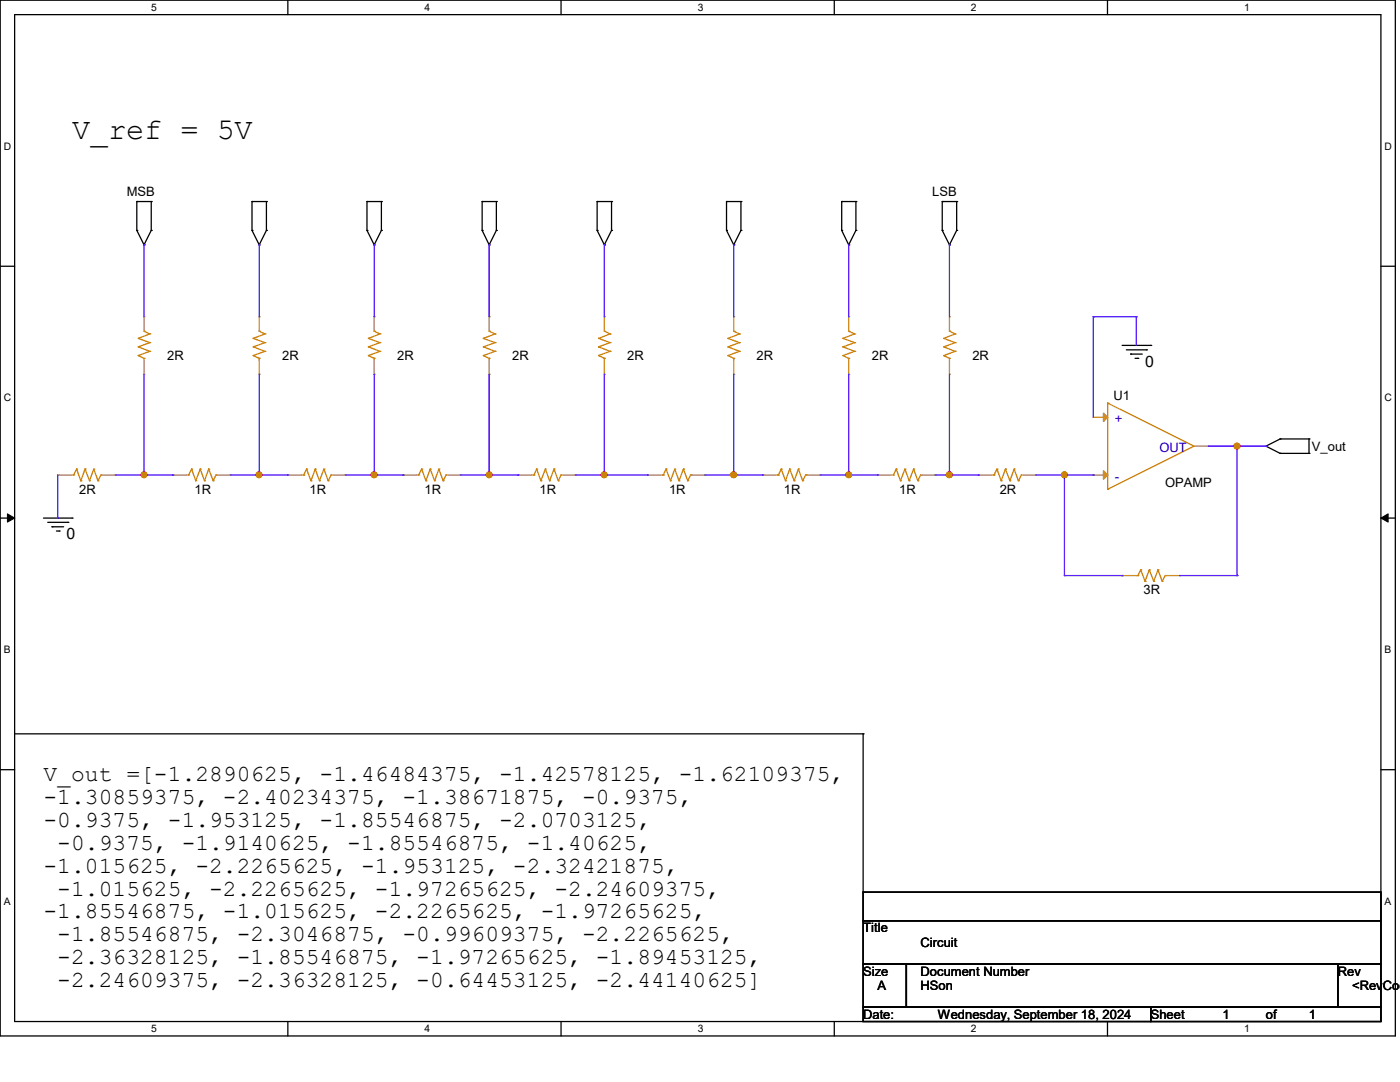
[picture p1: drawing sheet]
<svg xmlns="http://www.w3.org/2000/svg" width="279mm" height="216mm" viewBox="0 0 279 216" stroke-linecap="round" stroke-linejoin="round" font-family="sans-serif">
<path d="M0 0h278.5v206.7h-278.5zM2.9 2.9h272.7v200.9h-272.7z" fill="none" stroke="#000" stroke-width=".25"/>
<g fill="#fff">
<path d="M30.2 .3h1.1v2.3h-1.1z"/>
<path d="M30.2 204.1h1.1v2.3h-1.1z"/>
</g>
<path d="M57.4 0v2.9M57.4 203.8v2.9" fill="none" stroke="#000" stroke-width=".25"/>
<g fill="#fff">
<path d="M84.7 .3h1.1v2.3h-1.1z"/>
<path d="M84.7 204.1h1.1v2.3h-1.1z"/>
</g>
<path d="M112 0v2.9M112 203.8v2.9" fill="none" stroke="#000" stroke-width=".25"/>
<g fill="#fff">
<path d="M139.2 .3h1.1v2.3h-1.1z"/>
<path d="M139.2 204.1h1.1v2.3h-1.1z"/>
</g>
<path d="M166.5 0v2.9M166.5 203.8v2.9" fill="none" stroke="#000" stroke-width=".25"/>
<g fill="#fff">
<path d="M193.8 .3h1.1v2.3h-1.1z"/>
<path d="M193.8 204.1h1.1v2.3h-1.1z"/>
</g>
<path d="M221 0v2.9M221 203.8v2.9" fill="none" stroke="#000" stroke-width=".25"/>
<g fill="#fff">
<path d="M248.3 .3h1.1v2.3h-1.1z"/>
<path d="M248.3 204.1h1.1v2.3h-1.1z"/>
<path d="M.8 28h1.4v2.3h-1.4z"/>
<path d="M276.3 28h1.4v2.3h-1.4z"/>
<path d="M.8 78.2h1.4v2.3h-1.4z"/>
<path d="M276.3 78.2h1.4v2.3h-1.4z"/>
</g>
<path d="M0 53.1h2.9M275.6 53.1h2.9" fill="none" stroke="#000" stroke-width=".25"/>
<g fill="#fff">
<path d="M.8 128.5h1.3v2.2h-1.3z"/>
<path d="M276.3 128.5h1.3v2.2h-1.3z"/>
</g>
<path d="M0 103.4h2.9M275.6 103.4h2.9" fill="none" stroke="#000" stroke-width=".25"/>
<path d="M1.5 102.5l1.4 .9-1.4 .8zM275.6 103.4l1.4-.9v1.7z" fill="#000" stroke="#000" stroke-width=".2"/>
<g fill="#fff">
<path d="M.8 178.7h1.3v2.2h-1.3z"/>
<path d="M276.3 178.7h1.3v2.2h-1.3z"/>
</g>
<g fill="none" stroke="#000" stroke-width=".25">
<path d="M27.3 46h.1M27.3 40.2h.1M27.3 40.2h2.9M27.3 46l1.4 2.9M27.3 40.2v5.8M28.7 48.9h.1M30.2 40.2h.1M30.2 46h.1M30.2 40.2v5.8M30.2 46l-1.5 2.9M50.3 46h.1M50.3 40.2h.1"/>
<path d="M50.3 40.2h2.9M50.3 46l1.4 2.9M50.3 40.2v5.8M51.7 48.9h.1M53.2 40.2h.1M53.2 46h.1M53.2 40.2v5.8M53.2 46l-1.5 2.9M73.2 46h.1M73.2 40.2h.1M73.2 40.2h2.9M73.2 46l1.5 2.9"/>
<path d="M73.2 40.2v5.8M74.7 48.9h.1M76.1 40.2h.1M76.1 46h.1M76.1 40.2v5.8M76.1 46l-1.4 2.9M96.2 46h.1M96.2 40.2h.1M96.2 40.2h2.9M96.2 46l1.4 2.9M96.2 40.2v5.8M97.6 48.9h.1"/>
<path d="M99.1 40.2h.1M99.1 46h.1M99.1 40.2v5.8M99.1 46l-1.5 2.9M119.2 46h.1M119.2 40.2h.1M119.2 40.2h2.8M119.2 46l1.4 2.9M119.2 40.2v5.8M120.6 48.9h.1M122 40.2h.1M122 46h.1"/>
<path d="M122 40.2v5.8M122 46l-1.4 2.9M145 46h.1M145 40.2h.1M145 40.2h2.9M145 46l1.4 2.9M145 40.2v5.8M146.4 48.9h.1M147.9 40.2h.1M147.9 46h.1M147.9 40.2v5.8M147.9 46l-1.5 2.9"/>
<path d="M168 46h.1M168 40.2h.1M168 40.2h2.8M168 46l1.4 2.9M168 40.2v5.8M169.4 48.9h.1M170.8 40.2h.1M170.8 46h.1M170.8 40.2v5.8M170.8 46l-1.4 2.9M188 46h.1M188 40.2h.1"/>
<path d="M188 46l1.5 2.9M188 40.2v5.8M188 40.2h2.9M189.5 48.9h.1M190.9 40.2h.1M190.9 46h.1M190.9 40.2v5.8M190.9 46l-1.4 2.9M223.9 68.9h5.8M224.8 69.8h4M225.6 70.7h.1M225.6 70.7h2.4"/>
<path d="M226.5 71.5h.6M227.1 71.5h.1M228.8 69.8h.1M229.7 68.9h.1M252.6 89h.1M252.6 89l2.9 1.5M255.5 87.6h.1M255.5 90.5h.1M255.5 87.6l-2.9 1.4M255.5 87.6h5.7M255.5 90.5h5.7M261.2 87.6h.1"/>
<path d="M261.2 90.5h.1M261.2 87.6v2.9M8.7 103.4h5.7M9.5 104.2h4M10.4 105.1h.1M10.4 105.1h2.3M11.3 106h.5M11.8 106h.1M13.5 104.2h.1M14.4 103.4h.1M0 153.6h2.9M2.9 146.4h169.4"/>
<path d="M172.3 146.4h.1M172.3 146.4v31.6M275.6 153.6h2.9M172.3 178h103.3v5.7h-103.3zM172.3 178h.1M172.3 183.7h103.3v8.7h-103.3zM172.3 192.4h8.6v8.6h-8.6zM180.9 192.4h86.1v8.6h-86.1zM267 192.4h8.6v8.6h-8.6zM172.3 201h57.4v2.8h-57.4zM229.7 201h45.9v2.8h-45.9z"/>
</g>
<g fill="none" stroke="#cc8006" stroke-width=".25">
<path d="M27.6 71h.1M27.6 69.2h.1M27.6 67.5h.1M27.6 71l1.1 .5M27.6 69.2l2.3 .9M27.6 67.5l2.3 .9M28.7 66.1h.1M28.7 71.5h.1M28.7 66.1l1.2 .5M28.7 71.5v.3M29.9 70.1h.1M29.9 68.4h.1"/>
<path d="M29.9 66.6h.1M29.9 70.1l-2.3 .9M29.9 68.4l-2.3 .8M29.9 66.6l-2.3 .9M50.5 71h.1M50.5 69.2h.1M50.5 67.5h.1M50.5 71l1.2 .5M50.5 69.2l2.4 .9M50.5 67.5l2.4 .9M51.7 66.1h.1M51.7 71.5h.1"/>
<path d="M51.7 66.1l1.2 .5M51.7 71.5v.3M52.9 70.1h.1M52.9 68.4h.1M52.9 66.6h.1M52.9 70.1l-2.4 .9M52.9 68.4l-2.4 .8M52.9 66.6l-2.4 .9M73.5 71h.1M73.5 69.2h.1M73.5 67.5h.1M73.5 71l1.2 .5"/>
<path d="M73.5 69.2l2.3 .9M73.5 67.5l2.3 .9M74.7 66.1h.1M74.7 71.5h.1M74.7 66.1l1.1 .5M74.7 71.5v.3M75.8 70.1h.1M75.8 68.4h.1M75.8 66.6h.1M75.8 70.1l-2.3 .9M75.8 68.4l-2.3 .8M75.8 66.6l-2.3 .9"/>
<path d="M96.5 71h.1M96.5 69.2h.1M96.5 67.5h.1M96.5 71l1.1 .5M96.5 69.2l2.3 .9M96.5 67.5l2.3 .9M97.6 66.1h.1M97.6 71.5h.1M97.6 66.1l1.2 .5M97.6 71.5v.3M98.8 70.1h.1M98.8 68.4h.1"/>
<path d="M98.8 66.6h.1M98.8 70.1l-2.3 .9M98.8 68.4l-2.3 .8M98.8 66.6l-2.3 .9M119.5 71h.1M119.5 69.2h.1M119.5 67.5h.1M119.5 71l1.1 .5M119.5 69.2l2.3 .9M119.5 67.5l2.3 .9M120.6 66.1h.1M120.6 71.5h.1"/>
<path d="M120.6 66.1l1.2 .5M120.6 71.5v.3M121.8 70.1h.1M121.8 68.4h.1M121.8 66.6h.1M121.8 70.1l-2.3 .9M121.8 68.4l-2.3 .8M121.8 66.6l-2.3 .9M145.3 71h.1M145.3 69.2h.1M145.3 67.5h.1M145.3 71l1.1 .5"/>
<path d="M145.3 69.2l2.3 .9M145.3 67.5l2.3 .9M146.4 66.1h.1M146.4 71.5h.1M146.4 66.1l1.2 .5M146.4 71.5v.3M147.6 70.1h.1M147.6 68.4h.1M147.6 66.6h.1M147.6 70.1l-2.3 .9M147.6 68.4l-2.3 .8M147.6 66.6l-2.3 .9"/>
<path d="M168.2 71h.1M168.2 69.2h.1M168.2 67.5h.1M168.2 71l1.2 .5M168.2 69.2l2.4 .9M168.2 67.5l2.4 .9M169.4 66.1h.1M169.4 71.5h.1M169.4 66.1l1.2 .5M169.4 71.5v.3M170.6 70.1h.1M170.6 68.4h.1"/>
<path d="M170.6 66.6h.1M170.6 70.1l-2.4 .9M170.6 68.4l-2.4 .8M170.6 66.6l-2.4 .9M188.3 71h.1M188.3 69.2h.1M188.3 67.5h.1M188.3 71l1.2 .5M188.3 69.2l2.3 .9M188.3 67.5l2.3 .9M189.5 66.1h.1M189.5 71.5h.1"/>
<path d="M189.5 66.1l1.1 .5M189.5 71.5v.3M190.6 70.1h.1M190.6 68.4h.1M190.6 66.6h.1M190.6 70.1l-2.3 .9M190.6 68.4l-2.3 .8M190.6 66.6l-2.3 .9M14.4 94.8h.3M14.7 94.8h.1M15.3 93.6h.1M15.3 93.6l-.6 1.2"/>
<path d="M15.3 93.6l.8 2.3M16.1 95.9h.1M17 93.6h.1M17 93.6l-.9 2.3M17 93.6l.9 2.3M17.9 95.9h.1M18.7 93.6h.1M18.7 93.6l-.8 2.3M18.7 93.6l.9 2.3M19.6 95.9h.1M20.2 94.8h.1M20.2 94.8l-.6 1.1"/>
<path d="M37.4 94.8h.2M37.6 94.8h.1M38.2 93.6h.1M38.2 93.6l-.6 1.2M38.2 93.6l.9 2.3M39.1 95.9h.1M40 93.6h.1M40 93.6l-.9 2.3M40 93.6l.8 2.3M40.8 95.9h.1M41.7 93.6h.1M41.7 93.6l-.9 2.3"/>
<path d="M41.7 93.6l.8 2.3M42.5 95.9h.1M43.1 94.8h.1M43.1 94.8l-.6 1.1M60.3 94.8h.3M60.6 94.8h.1M61.2 93.6h.1M61.2 93.6l-.6 1.2M61.2 93.6l.9 2.3M62.1 95.9h.1M62.9 93.6h.1M62.9 93.6l-.8 2.3"/>
<path d="M62.9 93.6l.9 2.3M63.8 95.9h.1M64.6 93.6h.1M64.6 93.6l-.8 2.3M64.6 93.6l.9 2.3M65.5 95.9h.1M66.1 94.8h.1M66.1 94.8l-.6 1.1M83.3 94.8h.3M83.6 94.8h.1M84.2 93.6h.1M84.2 93.6l-.6 1.2"/>
<path d="M84.2 93.6l.8 2.3M85 95.9h.1M85.9 93.6h.1M85.9 93.6l-.9 2.3M85.9 93.6l.8 2.3M86.7 95.9h.1M87.6 93.6h.1M87.6 93.6l-.9 2.3M87.6 93.6l.8 2.3M88.4 95.9h.1M89 94.8h.1M89 94.8l-.6 1.1"/>
<path d="M106.3 94.8h.3M106.6 94.8h.1M107.1 93.6h.1M107.1 93.6l-.5 1.2M107.1 93.6l.8 2.3M107.9 95.9h.1M108.8 93.6h.1M108.8 93.6l-.9 2.3M108.8 93.6l.9 2.3M109.7 95.9h.1M110.6 93.6h.1M110.6 93.6l-.9 2.3"/>
<path d="M110.6 93.6l.8 2.3M111.4 95.9h.1M112 94.8h.1M112 94.8l-.6 1.1M132.1 94.8h.3M132.4 94.8h.1M132.9 93.6h.1M132.9 93.6l-.5 1.2M132.9 93.6l.9 2.3M133.8 95.9h.1M134.7 93.6h.1M134.7 93.6l-.9 2.3"/>
<path d="M134.7 93.6l.8 2.3M135.5 95.9h.1M136.4 93.6h.1M136.4 93.6l-.9 2.3M136.4 93.6l.8 2.3M137.2 95.9h.1M137.8 94.8h.1M137.8 94.8l-.6 1.1M155 94.8h.3M155.3 94.8h.1M155.9 93.6h.1M155.9 93.6l-.6 1.2"/>
<path d="M155.9 93.6l.9 2.3M156.8 95.9h.1M157.6 93.6h.1M157.6 93.6l-.8 2.3M157.6 93.6l.9 2.3M158.5 95.9h.1M159.3 93.6h.1M159.3 93.6l-.8 2.3M159.3 93.6l.9 2.3M160.2 95.9h.1M160.8 94.8h.1M160.8 94.8l-.6 1.1"/>
<path d="M178 94.8h.3M178.3 94.8h.1M178.9 93.6h.1M178.9 93.6l-.6 1.2M178.9 93.6l.8 2.3M179.7 95.9h.1M180.6 93.6h.1M180.6 93.6l-.9 2.3M180.6 93.6l.8 2.3M181.4 95.9h.1M182.3 93.6h.1M182.3 93.6l-.9 2.3"/>
<path d="M182.3 93.6l.9 2.3M183.2 95.9h.1M183.7 94.8h.1M183.7 94.8l-.5 1.1M198.1 94.8h.3M198.4 94.8h.1M199 93.6h.1M199 93.6l-.6 1.2M199 93.6l.8 2.3M199.8 95.9h.1M200.7 93.6h.1M200.7 93.6l-.9 2.3"/>
<path d="M200.7 93.6l.8 2.3M201.5 95.9h.1M202.4 93.6h.1M202.4 93.6l-.9 2.3M202.4 93.6l.8 2.3M203.2 95.9h.1M203.8 94.8h.1M203.8 94.8l-.6 1.1M221.1 80.4h.1M221.1 97.6h.1M221.1 80.4l17.2 8.6M221.1 80.4v17.2"/>
<path d="M238.3 89h.1M238.3 89l-17.2 8.6M226.8 114.9h.3M227.1 114.9h.1M227.7 113.7h.1M227.7 113.7l-.6 1.2M227.7 113.7l.8 2.3M228.5 116h.1M229.4 113.7h.1M229.4 113.7l-.9 2.3M229.4 113.7l.9 2.3M230.3 116h.1"/>
<path d="M231.1 113.7h.1M231.1 113.7l-.8 2.3M231.1 113.7l.8 2.3M231.9 116h.1M232.5 114.9h.1M232.5 114.9l-.6 1.1"/>
</g>
<g fill="none" stroke="#a84" stroke-width=".25">
<path d="M28.7 63.2h.1M28.7 74.7h.1M28.7 63.2v2.9M28.7 71.8v2.9M51.7 63.2h.1M51.7 74.7h.1M51.7 63.2v2.9M51.7 71.8v2.9M74.7 63.2h.1M74.7 74.7h.1M74.7 63.2v2.9M74.7 71.8v2.9"/>
<path d="M97.6 63.2h.1M97.6 74.7h.1M97.6 63.2v2.9M97.6 71.8v2.9M120.6 63.2h.1M120.6 74.7h.1M120.6 63.2v2.9M120.6 71.8v2.9M146.4 63.2h.1M146.4 74.7h.1M146.4 63.2v2.9M146.4 71.8v2.9"/>
<path d="M169.4 63.2h.1M169.4 74.7h.1M169.4 63.2v2.9M169.4 71.8v2.9M189.5 63.2h.1M189.5 74.7h.1M189.5 63.2v2.9M189.5 71.8v2.9M11.5 94.8h.1M11.5 94.8h2.9M20.2 94.8h2.8M23 94.8h.1"/>
<path d="M34.5 94.8h.1M34.5 94.8h2.9M43.1 94.8h2.9M46 94.8h.1M57.4 94.8h.1M57.4 94.8h2.9M66.1 94.8h2.8M68.9 94.8h.1M80.4 94.8h.1M80.4 94.8h2.9M89 94.8h2.9M91.9 94.8h.1"/>
<path d="M103.4 94.8h.1M103.4 94.8h2.9M112 94.8h2.9M114.9 94.8h.1M129.2 94.8h.1M129.2 94.8h2.9M137.8 94.8h2.9M140.7 94.8h.1M152.2 94.8h.1M152.2 94.8h2.8M160.8 94.8h2.9M163.7 94.8h.1"/>
<path d="M175.1 94.8h.1M175.1 94.8h2.9M183.7 94.8h2.9M186.6 94.8h.1M195.2 94.8h.1M195.2 94.8h2.9M203.8 94.8h2.9M206.7 94.8h.1M218.2 83.3h.1M218.2 94.8h.1M218.2 94.8h2.9M218.2 83.3h2.9"/>
<path d="M238.3 89h2.8M241.1 89h.1M223.9 114.9h.1M223.9 114.9h2.9M232.5 114.9h2.9M235.4 114.9h.1"/>
</g>
<g fill="#a84" stroke="#a84" stroke-width=".25">
<path d="M220.2 82.4l.9 .9-.9 .8z"/>
<path d="M220.2 93.9l.9 .9-.9 .8z"/>
</g>
<g fill="none" stroke="#4200ff" stroke-width=".25">
<path d="M28.7 48.9h.1M28.7 48.9v14.3M51.7 48.9h.1M51.7 48.9v14.3M74.7 48.9h.1M74.7 48.9v14.3M97.6 48.9h.1M97.6 48.9v14.3M120.6 48.9h.1M120.6 48.9v14.3M146.4 48.9h.1M146.4 48.9v14.3"/>
<path d="M169.4 48.9h.1M169.4 48.9v14.3M189.5 48.9h.1M189.5 48.9v14.3M28.7 74.7v20.1M51.7 74.7v20.1M74.7 74.7v20.1M97.6 74.7v20.1M120.6 74.7v20.1M146.4 74.7v20.1M169.4 74.7v20.1M189.5 74.7v20.1"/>
<path d="M218.2 63.2h.1M218.2 63.2h8.6M218.2 63.2v20.1M226.8 63.2h.1M226.8 63.2v5.7M11.5 94.8v8.6M23 94.8h11.5M28.7 94.8h.1M34.5 94.8h.1M46 94.8h11.4M51.7 94.8h.1M57.4 94.8h.1"/>
<path d="M68.9 94.8h11.5M74.7 94.8h.1M80.4 94.8h.1M91.9 94.8h11.5M97.6 94.8h.1M103.4 94.8h.1M114.9 94.8h14.3M120.6 94.8h.1M129.2 94.8h.1M140.7 94.8h11.5M146.4 94.8h.1M152.2 94.8h.1"/>
<path d="M163.7 94.8h11.4M169.4 94.8h.1M175.1 94.8h.1M186.6 94.8h8.6M189.5 94.8h.1M195.2 94.8h.1M206.7 94.8h11.5M212.4 94.8h.1M212.4 94.8v20.1M218.2 94.8h.1M241.1 89h11.5M246.9 89h.1"/>
<path d="M246.9 89v25.9M252.6 89h.1M11.5 103.4h.1M212.4 114.9h.1M212.4 114.9h11.5M223.9 114.9h.1M235.4 114.9h11.5M246.9 114.9h.1"/>
</g>
<g fill="#f00" stroke="#f00" stroke-width=".25">
<circle cx="169.4" cy="94.7" r=".55"/>
<circle cx="189.5" cy="94.7" r=".56"/>
<circle cx="146.4" cy="94.7" r=".56"/>
<circle cx="120.6" cy="94.7" r=".55"/>
<circle cx="97.6" cy="94.7" r=".55"/>
<circle cx="74.7" cy="94.7" r=".56"/>
<circle cx="28.7" cy="94.7" r=".55"/>
<circle cx="51.7" cy="94.7" r=".55"/>
<circle cx="212.4" cy="94.7" r=".55"/>
<circle cx="246.9" cy="89" r=".56"/>
</g>
<text font-size="6" x="14.4" y="27.8">V_ref = 5V</text>
<g font-size="4.6">
<text x="8.7" y="155.8">V_out =[-1.2890625, -1.46484375, -1.42578125, -1.62109375,</text>
<text x="8.7" y="160.4">-1.30859375, -2.40234375, -1.38671875, -0.9375,</text>
<text x="8.7" y="165">-0.9375, -1.953125, -1.85546875, -2.0703125,</text>
<text x="11.4" y="169.5">-0.9375, -1.9140625, -1.85546875, -1.40625,</text>
<text x="8.7" y="174.1">-1.015625, -2.2265625, -1.953125, -2.32421875,</text>
<text x="11.4" y="178.7">-1.015625, -2.2265625, -1.97265625, -2.24609375,</text>
<text x="8.7" y="183.3">-1.85546875, -1.015625, -2.2265625, -1.97265625,</text>
<text x="11.4" y="187.8">-1.85546875, -2.3046875, -0.99609375, -2.2265625,</text>
<text x="11.4" y="192.4">-2.36328125, -1.85546875, -1.97265625, -1.89453125,</text>
<text x="11.4" y="197">-2.24609375, -2.36328125, -0.64453125, -2.44140625]</text>
</g>
<g font-size="3.1">
<text x="228.5" y="73.2">0</text>
<text x="13.2" y="107.6">0</text>
</g>
<g font-size="2.6">
<text x="25.3" y="39.1">MSB</text>
<text x="186.1" y="39.1">LSB</text>
<text x="33.4" y="71.8">2R</text>
<text x="56.3" y="71.8">2R</text>
<text x="79.2" y="71.8">2R</text>
<text x="102.2" y="71.8">2R</text>
<text x="125.2" y="71.8">2R</text>
<text x="151" y="71.8">2R</text>
<text x="174" y="71.8">2R</text>
<text x="194.1" y="71.8">2R</text>
<text x="222.2" y="79.9">U1</text>
<text x="261.8" y="89.9">V_out</text>
<text x="15.8" y="98.6">2R</text>
<text x="38.8" y="98.6">1R</text>
<text x="61.8" y="98.6">1R</text>
<text x="84.7" y="98.6">1R</text>
<text x="107.7" y="98.6">1R</text>
<text x="133.5" y="98.6">1R</text>
<text x="156.5" y="98.6">1R</text>
<text x="179.4" y="98.6">1R</text>
<text x="199.5" y="98.6">2R</text>
<text x="232.5" y="97.1">OPAMP</text>
<text x="228.2" y="118.6">3R</text>
<text x="172.3" y="186.1">Title</text>
<text x="183.7" y="188.9">Circuit</text>
<text x="172.3" y="194.7">Size</text>
<text x="175.1" y="197.6">A</text>
<text x="183.7" y="194.7">Document Number</text>
<text x="183.7" y="197.6">HSon</text>
<text x="267" y="194.7">Rev</text>
<text x="269.8" y="197.6">&lt;RevCod</text>
<text x="172.3" y="203.3">Date:</text>
<text x="187.2" y="203.3">Wednesday, September 18, 2024</text>
<text x="229.7" y="203.3">Sheet</text>
<text x="244" y="203.3">1</text>
<text x="252.6" y="203.3">of</text>
<text x="261.2" y="203.3">1</text>
</g>
<g font-size="2.6" fill="#00c">
<text x="222.5" y="84.5">+</text>
<text x="222.5" y="96">-</text>
<text x="231.4" y="90.2">OUT</text>
</g>
<g font-size="2.1">
<text x="30.2" y="2.2">5</text>
<text x="84.7" y="2.2">4</text>
<text x="139.2" y="2.2">3</text>
<text x="193.8" y="2.2">2</text>
<text x="248.3" y="2.2">1</text>
<text x=".8" y="29.8">D</text>
<text x="276.3" y="29.8">D</text>
<text x=".8" y="80.1">C</text>
<text x="276.3" y="80.1">C</text>
<text x=".8" y="130.3">B</text>
<text x="276.3" y="130.3">B</text>
<text x=".8" y="180.5">A</text>
<text x="276.3" y="180.5">A</text>
<text x="30.2" y="206">5</text>
<text x="84.7" y="206">4</text>
<text x="139.2" y="206">3</text>
<text x="193.8" y="206">2</text>
<text x="248.3" y="206">1</text>
</g>
</svg>
